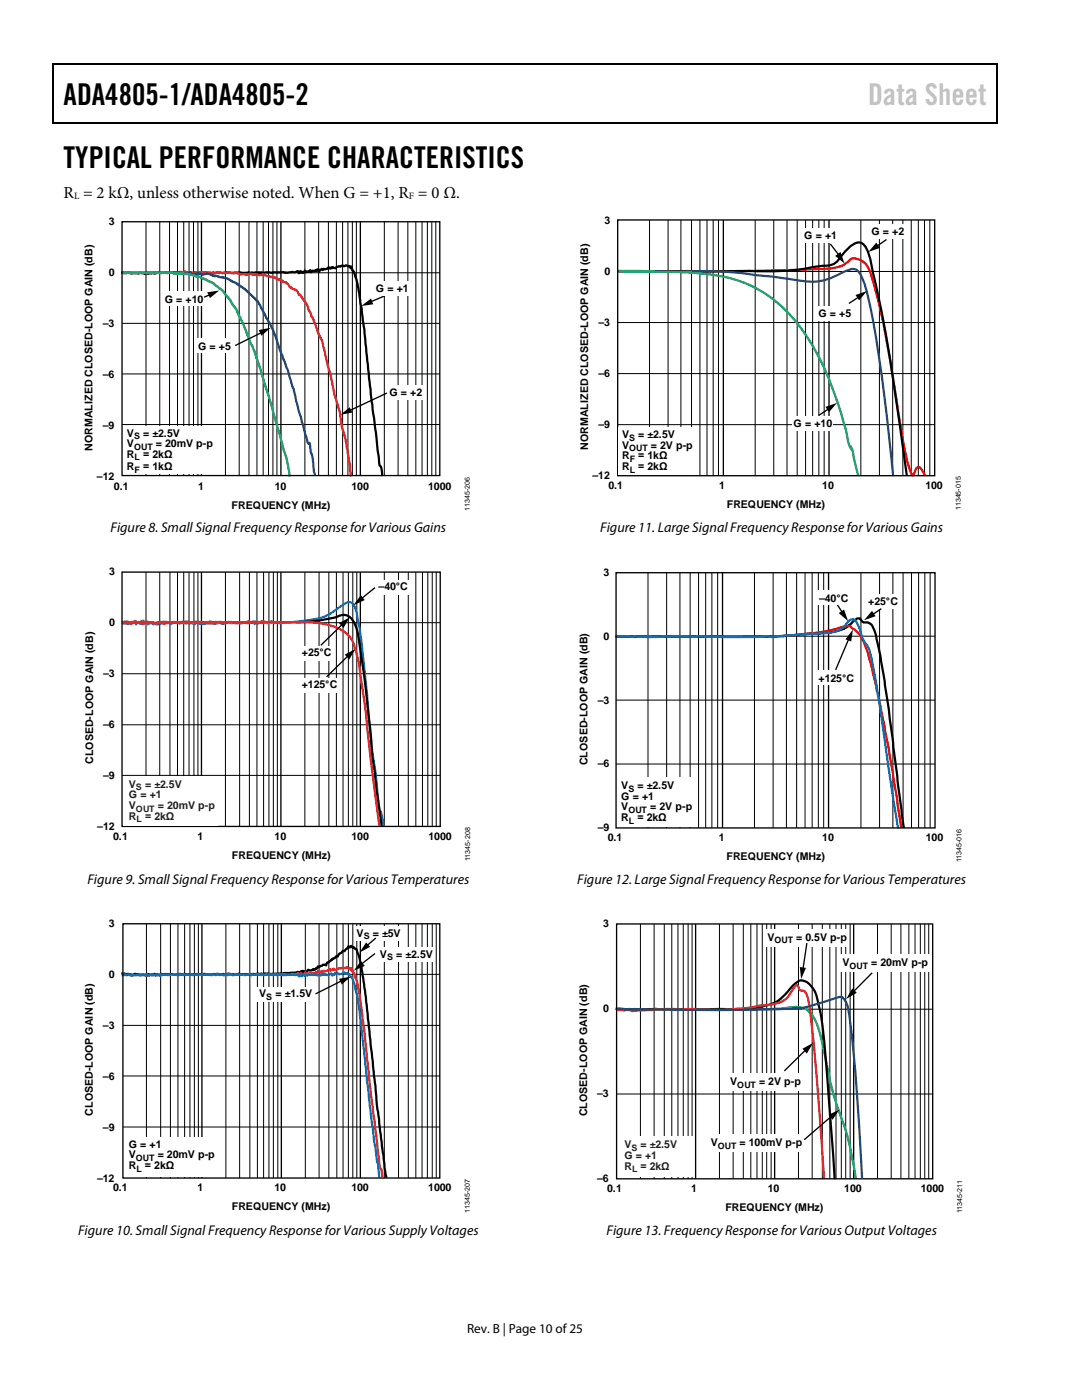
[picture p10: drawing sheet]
<svg xmlns="http://www.w3.org/2000/svg" width="216mm" height="279mm" viewBox="0 0 216 279" stroke-linecap="round" stroke-linejoin="round" font-family="sans-serif">
<path d="M10.5 12.7h.3v1h-.3zM10.5 12.7h.3v.3h-.3zM133.3 12.7h.3v.3h-.3zM198.8 12.7h.2v1h-.2zM198.8 12.7h.2v.3h-.2zM10.5 24.4h.3v.3h-.3zM133.1 24.4h.2v.3h-.2zM198.8 24.4h.2v.3h-.2zM41.4 58.3l2.3-.3-1.8 1.5zM72.1 61.1l1.9-1.5 .5 1.1zM51.6 65.9l2.4-.5-1.8 1.6zM67.9 82.8l1.9-1.5 .5 1z" fill="#000"/>
<path d="M10.7 13.7v10.7M10.8 12.8h122.5M133.6 12.8h65.2M198.9 13.7v10.7M10.8 24.5h188" fill="none" stroke="#000" stroke-width=".25"/>
<g fill="none" stroke="#000" stroke-width=".2">
<path d="M24.4 54.4h63.4M29.1 44.3v50.6M31.9 44.3v50.6M33.8 44.3v50.6M35.4 44.3v50.6M36.7 44.3v50.6M37.7 44.3v50.6M38.6 44.3v50.6M39.5 44.3v50.6M45 44.3v50.6M47.7 44.3v50.6M49.7 44.3v50.6"/>
<path d="M51.3 44.3v50.6M52.5 44.3v50.6M53.6 44.3v50.6M54.5 44.3v50.6M55.3 44.3v50.6M60.8 44.3v50.6M63.6 44.3v50.6M65.5 44.3v50.6M67.1 44.3v50.6M68.4 44.3v50.6M69.4 44.3v50.6M70.3 44.3v50.6"/>
<path d="M71.1 44.3v50.6M76.7 44.3v50.6M79.4 44.3v50.6M81.4 44.3v50.6M83 44.3v50.6M84.2 44.3v50.6M85.3 44.3v50.6M86.2 44.3v50.6M87 44.3v50.6M24.4 74.6h63.4M24.4 64.5h63.4M24.4 84.7h63.4"/>
</g>
<path d="M24.4 44.3h63.4v50.6h-63.4zM40.2 44.3v50.6M42 58.8l-1.3 .5M56.1 44.3v50.6M71.9 44.3v50.6M76.8 59l-2.9 1.3M52.3 66.3l-5.4 2.7M77.2 78.4l-7.5 3.6" fill="none" stroke="#000" stroke-width=".27"/>
<path d="M24.3 54.5l.1-.2 .2 .2 1.4-.1 .2 .2 .7-.1 .8 .1 .4-.2 .7 .1 .2 .2 .1-.4 .1 .2a.4 .4 0 0 0 .7-.1l.3 .2 .2-.2h.3l.2 .2 .2-.2h.8l.2 .1 1.1-.1 .2 .1 1.7-.2 .1 .2 .6-.1 1 .1 1.3-.2 .2 .2h1l.2-.2 .3 .2 .4-.2 1 .2 .2-.2 .8 .2a.55 .55 0 0 1 .8 0l.3-.2 1.1 .2 .9-.2 1.4 .2 .1-.2h1.1l.7 .2 .5-.1a.86 .86 0 0 1 1 .1l.2-.2h.9l.2 .2 .1-.2h.4l.2 .2 .1-.2 3.1 .1 1.2-.1 .3 .1h.7l1.4-.1a.35 .35 0 0 1 .5-.2 .35 .35 0 0 1 .2 .4l.3-.4 .2 .3 .2-.1 .2 .1 .3-.4 .2 .3 .2-.1 .5 .1 .2-.4 .2 .4 .3-.3 .2 .2 .4-.3 .1 .2 .2-.4 .4 .6 .1-.5 .4-.2 .2 .3 .2-.3a.78 .78 0 0 0 1-.3l.3 .3 .2-.2 .1 .2 .2-.3 .5 .3 .2-.3 .6-.2h1a.65 .65 0 0 1 .9 .1l.2-.1 .2 .5 .1-.4 .2 .8 .3 .2 .2 .9a25.4 25.4 0 0 1 1.2 5.9l.7 4.7 1.4 14.3 1.6 12.8a3.2 3.2 0 0 1 .6 2.2" fill="none" stroke="#000" stroke-width=".44"/>
<path d="M24.3 54.4h9.7l1.7-.1h.5l.7-.1 .8 .3h1l.3-.2 .3 .1 .2-.1 .1 .1 1.4-.1 1.3 .3 .7-.1 .5-.2 .2 .1 .1-.1 1 .2 1-.2 .3 .2h.6a1.02 1.02 0 0 1 1.1 .2l1.3 .1a1.15 1.15 0 0 1 1.3 0h1l.4 .2 .9-.2 1.3 .5 .5-.1 .5 .2 .1 .2 1.1 .3 .3 .3a1.26 1.26 0 0 1 1.1 .7l.3 .5 .5 .3h.3a1.75 1.75 0 0 1 1 1.2h.2l1.3 1.9 .9 2.2 .5 .8 1 2.9 .7 1.3 1.3 5.9 .3 .4 .9 4.7 1 3.2 .4 3.1 .9 3.3 .9 6.5" fill="none" stroke="#ed2224" stroke-width=".44"/>
<path d="M24.3 54.4l9.9-.1 .6 .3 .2-.2 .4 .1 .3-.2 1.1 .3h3.3a1.15 1.15 0 0 0 1.3 0l1.5 .5h.3l.6 .2 1.4 .2 1.7 .9 1.8 1.1 2.8 2.8 2.9 5.3 1.6 4.6 .9 2 1.4 4.8 .3 .6 .5 2.5 2.2 7.7a.48 .48 0 0 0 .3 .7l.1-.1 .1 .1 .2 1.6a9.9 9.9 0 0 1 .6 4l.3 .8" fill="none" stroke="#1f4a7e" stroke-width=".44"/>
<path d="M24.3 54.4l9.8-.1 .9 .3 .9-.1 .8 .2 .7-.1 .4 .2 .2-.1 1.2 .5h.6l.3 .3 .5 .1 1.4 .7 .4 .1 .7 .7 1.4 1 2.6 3.5 1.4 2.9 .8 2.3 1.4 3.2 2.9 8.8 3 11 .5 1.4 .7 3.9" fill="none" stroke="#04b04f" stroke-width=".44"/>
<g fill="#fff">
<path d="M74.7 56.1h7.4v2.9h-7.4z"/>
<path d="M33 58.2h7.6v2.9h-7.6z"/>
<path d="M24.5 85.1h18.4v9.5h-18.4z"/>
<path d="M39.1 67.5h7.6v3h-7.6z"/>
<path d="M77.3 76.9h7.5v3h-7.5z"/>
</g>
<g fill="none" stroke="#000" stroke-width=".2">
<path d="M29.1 114.2v50.7M31.9 114.2v50.7M33.9 114.2v50.7M35.4 114.2v50.7M36.7 114.2v50.7M37.7 114.2v50.7M38.7 114.2v50.7M39.5 114.2v50.7M45 114.2v50.7M47.8 114.2v50.7M49.8 114.2v50.7M51.3 114.2v50.7"/>
<path d="M52.6 114.2v50.7M53.7 114.2v50.7M54.5 114.2v50.7M55.3 114.2v50.7M60.8 114.2v50.7M63.7 114.2v50.7M65.6 114.2v50.7M67.1 114.2v50.7M68.4 114.2v50.7M69.5 114.2v50.7M70.4 114.2v50.7M71.2 114.2v50.7"/>
<path d="M76.7 114.2v50.7M79.5 114.2v50.7M81.5 114.2v50.7M83 114.2v50.7M84.3 114.2v50.7M85.4 114.2v50.7M86.2 114.2v50.7M87 114.2v50.7M24.3 134.5h63.5M24.3 124.3h63.5M24.3 154.7h63.5M24.3 144.6h63.5"/>
</g>
<path d="M24.3 114.2h63.5v50.7h-63.5zM40.2 114.2v50.7M56.1 114.2v50.7M71.9 114.2v50.7" fill="none" stroke="#000" stroke-width=".27"/>
<path d="M24.3 124.3l.2-.1 .4 .2 .3-.4 .2 .5h.7l.2-.2a.43 .43 0 0 0 .7-.4l.2 .7 .2-.4 .8 .3 .4-.7 .4 .6h.3l.2 .2 .1-.1a.76 .76 0 0 1 1 .1l.4-.1 .3 .1 .2-.3 .2 .3a.97 .97 0 0 1 1.1-.1l.9-.2 .3 .2h.2a1.71 1.71 0 0 1 1.6-.1l1.7-.1 .3 .2 .3-.2 .2 .1 .2-.2 .1 .3h.3a.85 .85 0 0 1 1.2 0h.9l.2-.3 1.1 .2a1.9 1.9 0 0 0 1.6-.1l.5 .2 1-.2 4 .1a1.48 1.48 0 0 1 1.3 0l.1 .1 .3-.3a.71 .71 0 0 0 1 0l.6 .2 .3-.3 .4 .3a1.6 1.6 0 0 1 1.4-.1 .69 .69 0 0 1 1 .1l2.9-.3a30.1 30.1 0 0 0 6.1-1.1l1.2-.6 3-2a1.32 1.32 0 0 1 1.9 1.1 158.2 158.2 0 0 1 2.8 22.7l.5 5.5 .8 5 .7 6.6 .1 .9 .2-.3 .1 .5 .5 2.5" fill="none" stroke="#1c71b8" stroke-width=".44"/>
<path d="M59.1 124.2a26.6 26.6 0 0 0 9.1-1.4 2.33 2.33 0 0 1 2.5 1.5l.8 2.4 1.1 7.6 1.3 11.7 .3 4.1 2 14.8" fill="none" stroke="#000" stroke-width=".44"/>
<path d="M56.9 124.3h-2.1a1.49 1.49 0 0 0-1.4-.1l-1.2-.2-1.1 .3-.1-.3-1 .1-.4-.1-.9 .3-3.1-.2-.5 .1-1.3-.1-1 .1-.9-.2-.2 .3-2.3-.2-1.3 .1a4.3 4.3 0 0 0-2.6 .1 2.91 2.91 0 0 0-2 .1l-.2-.3-1.2 .2-2.5-.1a.88 .88 0 0 0-1 .3l-.4-.5-.3 .3-.4-.1-.3 .1-.2-.4a3.4 3.4 0 0 1-2.3 .2l-.4 .1 .4 .2 .2-.3 .2 .3 .5-.3 .4 .3a.64 .64 0 0 0 .8-.3h.2l.2 .3 .3-.1 .2 .1 .2-.2 .3 .1 .2-.2a.56 .56 0 0 1 .7 .3 1.88 1.88 0 0 1 2 .1l.3-.3 .3 .2 .4-.3 .3 .3 .2-.3 .2 .4a1.44 1.44 0 0 1 1.4-.3l.2 .2 .1-.2h1l.4 .2 .8-.3 .1 .1a1.16 1.16 0 0 0 1.2 0h2.4a1.14 1.14 0 0 1 1.1 .2h.3a.91 .91 0 0 1 1 0l.1-.2a.81 .81 0 0 1 1 .1h.6a5.7 5.7 0 0 1 2.7 .1l2.6-.3a.59 .59 0 0 0 .8 .1l.4 .1 .4-.2a3.2 3.2 0 0 0 2 .1h5.1a22.9 22.9 0 0 1 8.3 .9 5.8 5.8 0 0 1 4.2 4.7 48.9 48.9 0 0 1 1.4 8.1l3.3 27" fill="none" stroke="#ec2224" stroke-width=".44"/>
<g fill="#fff">
<path d="M24.6 154.9h18.8v9.9h-18.8z"/>
<path d="M74.6 115.8h7.2v2.9h-7.2z"/>
<path d="M59.2 128.9h7.3v2.9h-7.3z"/>
<path d="M59.9 135.3h7.9v2.9h-7.9z"/>
</g>
<path d="M74.8 117.3l-2.8 2.3M68.4 124.5l-4.4 4.3M69.5 130.8l-4.3 4.3M24.5 184.4h63.3v50.7h-63.3zM40.3 184.4v50.7M56.1 184.4v50.7M71.9 184.4v50.7" fill="none" stroke="#000" stroke-width=".27"/>
<path d="M72 118.8l.8 1-2.3 1zM67.7 124.4l2.1-1.2-1.3 2.1zM68.8 130.7l2.1-1.2-1.2 2.1z" fill="#000"/>
<g fill="none" stroke="#000" stroke-width=".2">
<path d="M24.5 194.5h63.3M29.2 184.4v50.7M32.1 184.4v50.7M34 184.4v50.7M35.5 184.4v50.7M36.8 184.4v50.7M37.9 184.4v50.7M38.8 184.4v50.7M39.6 184.4v50.7M45.1 184.4v50.7M47.8 184.4v50.7M49.9 184.4v50.7"/>
<path d="M51.4 184.4v50.7M52.6 184.4v50.7M53.7 184.4v50.7M54.5 184.4v50.7M55.4 184.4v50.7M60.9 184.4v50.7M63.7 184.4v50.7M65.6 184.4v50.7M67.2 184.4v50.7M68.5 184.4v50.7M69.5 184.4v50.7M70.4 184.4v50.7"/>
<path d="M71.2 184.4v50.7M76.7 184.4v50.7M79.5 184.4v50.7M81.5 184.4v50.7M83 184.4v50.7M84.2 184.4v50.7M85.3 184.4v50.7M86.3 184.4v50.7M87 184.4v50.7M24.5 214.7h63.3M24.5 204.6h63.3M24.5 224.9h63.3"/>
</g>
<path d="M24.3 194.4l.1-.1 .2 .2 .2-.2 .3 .2 .2-.1h.4l.2 .1h.1l.4 .1 .3-.2 .5 .1 .2-.1 .2 .1h1.5l.4-.1 .2 .1h.1l.3 .1 .6-.2 .4 .1h.9l.1-.1h1.3l.2 .1 .8-.1a.63 .63 0 0 0 .9 0l.2 .1a.63 .63 0 0 1 .9 0l.2-.1 1.7 .1h.7l.1-.1h4.5l.1 .1 .8-.1 .1 .1h.6l.3-.2 .5 .2 .8-.1a.58 .58 0 0 0 .9-.1l.2 .2 1.2-.1 .8 .1 .1-.1 1.1 .1 .3-.2h.8l.1 .2 .4-.2h.3l.2 .2 .2-.2 .9 .2 .2-.2 1.2 .1 .3-.2 .3 .2 .4-.2 2.4-.1a.43 .43 0 0 1 .7 0l.2-.3 .2 .2 .2-.3 .6 .3 .5-.4a.92 .92 0 0 0 1-.2l.3 .1 .2-.3 .2 .1 .2-.4 .2 .1 .9-.5 .6 .2 .2-.6h.3l.9-.8 .4-.1 .2-.4 .3 .1 .2-.5 .5-.2 .4-.4h.3l.7-.9 .3 .2 .3-.3 .3 .3h.2l.6 .5 .8 2.6 .9 5.8 2 18.7 .4 4.7 1.4 11.6 .4 2" fill="none" stroke="#000" stroke-width=".44"/>
<path d="M24.3 194.6l.3-.1 .7 .1 .9-.1 .2 .2 .5-.2 .9 .1 .3-.1 .3 .1 .6-.1 .1 .3 .2-.3 .5 .2 .3-.2 .2 .2 .2-.2 .6 .2 .2-.2 .1 .1 .7-.1 .2 .1 1.1-.1 .2 .1 .5-.1h1.1l.1 .1 .2-.1 .2 .1 .2-.1h6.3l.1 .1 .4-.1h.8a.58 .58 0 0 0 .8 0l.2 .1 1-.2 .2 .1 1 .1 .3-.2 .2 .1h.9l.7 .1 .9-.1 .5 .1 .2-.1h1.6l.2 .1 .1-.1h3l1.3-.1a3.5 3.5 0 0 0 2 0h.5a.34 .34 0 0 1 .3-.2 .34 .34 0 0 1 .3 .3h.2l.1-.3 .2 .3 .2-.1 .3 .1 .2-.5 .2 .5 .2-.2h.5l.2-.3 .2 .4 .3-.3 .2 .2 .3-.3 .2 .2 .2-.4 .4 .5 .1-.4 .4-.2 .2 .3 .1-.3h.7l.4-.3 .3 .3 .5-.4 .2 .3 .3 .1 .2-.3 .4-.2 .3 .1 .5-.2 .5 .1a.54 .54 0 0 1 .8 .1l.2-.2 .1 .6 .2-.4 .2 .8 .3 .2 .2 1a25.9 25.9 0 0 1 1.3 6.1l.6 5.1 1 10 1.8 14.6a3.3 3.3 0 0 0 .6 2.4l.1 1.5" fill="none" stroke="#ec2224" stroke-width=".44"/>
<path d="M24.3 194.5h.2l.3 .1 .2-.1 .1 .1 .6-.1 .2 .1 .1-.1 .2 .3a.62 .62 0 0 1 .9-.2l.3-.1 .6 .2 1.1-.2a.44 .44 0 0 0 .7 0h2l.2 .3 .1-.3h1.6h2.3l.6 .1h.3l.2-.1 1.3 .1 1.4-.1 .8 .1 1.2-.1 .2 .1 .9-.1 .1 .1 .4-.2 .2 .1h.7a.62 .62 0 0 0 .8 0l.2 .1 .7-.2 .2 .1a.6 .6 0 0 0 .8 0h1.8l.2 .1 .5-.1 .2-.1 .3 .2 1.3-.1h.9l.5 .1 .3-.1h1.9a.84 .84 0 0 0 1.1 0l.5 .1h2.4a.52 .52 0 0 1 .8 .3l.2-.4 .1 .3h.2l.2-.4 .3 .3h.2l.2-.2 .2 .2 .9-.2h.5l.2-.1 .1 .2 .2-.1 .2 .2 .3-.3 .2 .3 .2-.2 .3 .1 .2-.3 .2 .2h.3l.2 .1 .8-.3 .2 .4 .2-.2h.2l.2-.3 .1 .3 .2-.2h.4l.1 .2 1-.4 .3 .3 .2-.2 .3 .3 .2-.1 .1 .1a7.7 7.7 0 0 1 1.3 3.8l.3 .7 .4 2.9 2 18.8 1.4 10.9 .2 .6 .3 2.8" fill="none" stroke="#1c71b8" stroke-width=".44"/>
<g fill="#fff">
<path d="M24.9 227h18.3v7.7h-18.3z"/>
<path d="M50.7 197h11.9v2.9h-11.9z"/>
<path d="M74.8 189.1h11.9v2.9h-11.9z"/>
<path d="M70.6 184.8h10.3v2.9h-10.3z"/>
</g>
<path d="M123.3 43.9h63.2v51h-63.2zM144.3 43.9v51M165.4 43.9v51M68.3 195.7l-5.3 2.7M74.8 190.3l-2.8 2.2M75 187.2l-1.9 1.6" fill="none" stroke="#000" stroke-width=".27"/>
<path d="M67.7 195.3l2.3-.4-1.8 1.6zM72 191.8l.8 1-2.2 .9zM73.1 188.1l.8 .9-2.2 1.1z" fill="#000"/>
<g fill="none" stroke="#000" stroke-width=".2">
<path d="M123.3 54.2h63.2M129.6 43.9v51M133.3 43.9v51M135.9 43.9v51M138 43.9v51M139.7 43.9v51M141.1 43.9v51M142.3 43.9v51M143.4 43.9v51M150.7 43.9v51M154.4 43.9v51M157 43.9v51"/>
<path d="M159.1 43.9v51M160.7 43.9v51M162.2 43.9v51M163.4 43.9v51M164.4 43.9v51M171.8 43.9v51M175.5 43.9v51M178.1 43.9v51M180.2 43.9v51M181.8 43.9v51M183.2 43.9v51M184.5 43.9v51"/>
<path d="M185.5 43.9v51M123.3 74.6h63.2M123.3 64.4h63.2M123.3 84.7h63.2"/>
</g>
<path d="M123.4 54.1h11.5a513.8 513.8 0 0 0 30.8-.5 5.8 5.8 0 0 0 4.1-1.9 3.2 3.2 0 0 1 3.7 2.2 164.1 164.1 0 0 1 5.4 26.3 83.7 83.7 0 0 0 2.9 14.1l.4 .6 .3-.7a1.18 1.18 0 0 1 .8-1 2.58 2.58 0 0 1 1.3 1.7" fill="none" stroke="#f00" stroke-width=".44"/>
<path d="M123.3 54.1l3.7 .1 21.3-.1a58.9 58.9 0 0 0 15.6-1l.5-.1a3.5 3.5 0 0 0 3.6-2l1.1-1.4a3.4 3.4 0 0 1 2.6-1.2 3.8 3.8 0 0 1 1.8 2.7 354 354 0 0 1 6.9 39.8l.5 4" fill="none" stroke="#000" stroke-width=".44"/>
<path d="M123.4 54.2l3.6-.1 6.8 .1a91.8 91.8 0 0 1 18.7 .9l4.7 .5a16.7 16.7 0 0 0 7.8 .2l3.5-1.6a2.67 2.67 0 0 1 2.5-.3 10 10 0 0 1 2.2 5.2 303.6 303.6 0 0 1 5 35.8" fill="none" stroke="#1f497d" stroke-width=".44"/>
<path d="M123.2 54.2l1.2-.1a177.9 177.9 0 0 1 17.3 .7 25.2 25.2 0 0 1 18.6 11.4 63.9 63.9 0 0 1 8.3 18.9l.9 3.8 .5 .8 1.2 5.2" fill="none" stroke="#00b050" stroke-width=".44"/>
<g fill="#fff">
<path d="M123.4 85.3h15.6v9.6h-15.6z"/>
<path d="M173.2 44.9h8.1v2.8h-8.1z"/>
<path d="M162.6 61.2h8.1v2.8h-8.1z"/>
<path d="M158 83.2h8.1v2.8h-8.1z"/>
</g>
<path d="M176.9 47.8l-2 1.4" fill="none" stroke="#000" stroke-width=".27"/>
<path d="M174.9 48.4l.7 1.1-2.3 .8z" fill="#000"/>
<path d="M159.8 45.6h8.1v2.8h-8.1z" fill="#fff"/>
<path d="M165.7 48.7l1.7 2.3M171.4 59.2l-2 1.4M165.4 81.6l-2 1.3M122.9 114.3h63.7v50.9h-63.7zM144.2 114.3v50.9M165.3 114.3v50.9" fill="none" stroke="#000" stroke-width=".27"/>
<path d="M166.7 51.1l1-.8 .8 2.3zM170.7 58.9l2.3-.8-1.6 1.8zM164.7 81.2l2.3-.8-1.6 1.9z" fill="#000"/>
<g fill="none" stroke="#000" stroke-width=".2">
<path d="M129.3 114.3v50.9M133 114.3v50.9M135.7 114.3v50.9M137.7 114.3v50.9M139.4 114.3v50.9M140.8 114.3v50.9M142 114.3v50.9M143.2 114.3v50.9M150.5 114.3v50.9M154.3 114.3v50.9M156.9 114.3v50.9M159 114.3v50.9"/>
<path d="M160.6 114.3v50.9M162.1 114.3v50.9M163.3 114.3v50.9M164.4 114.3v50.9M171.8 114.3v50.9M175.5 114.3v50.9M178.2 114.3v50.9M180.2 114.3v50.9M181.9 114.3v50.9M183.3 114.3v50.9M184.5 114.3v50.9M185.6 114.3v50.9"/>
<path d="M122.9 139.7h63.7M122.9 127h63.7M122.9 152.5h63.7"/>
</g>
<path d="M122.8 127.1h32l10.3-.8 2.2-.4a7.5 7.5 0 0 0 3.3-2.2 .83 .83 0 0 1 1.5 .3l.2 .2h.9l.5 .4a6.1 6.1 0 0 1 1.3 3.4l.7 3 1.7 10.7 3 23.5" fill="none" stroke="#000" stroke-width=".44"/>
<path d="M122.8 127.1h32.2l8.4-.8 3.9-.9a4.6 4.6 0 0 1 2.5-.4v.2a6.2 6.2 0 0 1 2.4 2.7l1.1 2.8 .6 2.4 1.8 7.8 1.7 8.7 2.4 15.6" fill="none" stroke="#f00" stroke-width=".44"/>
<path d="M122.8 127a124.7 124.7 0 0 0 13.1 0 208.1 208.1 0 0 0 30.4-.9 4.9 4.9 0 0 0 3.1-2.2 .98 .98 0 0 1 1.7 .5l.4 1a9.5 9.5 0 0 0 1.8 3.8 146 146 0 0 1 3.4 19.5l2.5 16.6" fill="none" stroke="#0070c0" stroke-width=".44"/>
<g fill="#fff">
<path d="M123.2 155h15.2v10h-15.2z"/>
<path d="M172.4 118.5h7.4v2.9h-7.4z"/>
</g>
<path d="M167 120.6l1.2 1.8M169.4 127.4l-2.7 6.3M175.9 121.5l-1.9 1.2" fill="none" stroke="#000" stroke-width=".27"/>
<path d="M167.4 122.4l1-.8 .8 2.4zM170.2 125.6l-.4 2.4-1.1-.4zM174 121.9l.7 1.1-2.3 .8z" fill="#000"/>
<g fill="#fff">
<path d="M162.5 133.8h7.4v2.8h-7.4z"/>
<path d="M162.8 117.8h7.5v2.9h-7.5z"/>
</g>
<g fill="none" stroke="#000" stroke-width=".2">
<path d="M127.8 184.4v50.9M130.5 184.4v50.9M132.5 184.4v50.9M134 184.4v50.9M135.3 184.4v50.9M136.3 184.4v50.9M137.3 184.4v50.9M138.1 184.4v50.9M143.6 184.4v50.9M146.3 184.4v50.9M148.3 184.4v50.9M149.8 184.4v50.9"/>
<path d="M151 184.4v50.9M152.1 184.4v50.9M153 184.4v50.9M153.9 184.4v50.9M159.3 184.4v50.9M162.1 184.4v50.9M164.1 184.4v50.9M165.6 184.4v50.9M166.8 184.4v50.9M167.9 184.4v50.9M168.8 184.4v50.9M169.6 184.4v50.9"/>
<path d="M175.1 184.4v50.9M177.8 184.4v50.9M179.8 184.4v50.9M181.4 184.4v50.9M182.6 184.4v50.9M183.6 184.4v50.9M184.5 184.4v50.9M185.3 184.4v50.9M123 218.3h63.1M123 201.4h63.1"/>
</g>
<path d="M123 184.4h63.1v50.9h-63.1zM138.8 184.4v50.9M154.6 184.4v50.9M170.3 184.4v50.9" fill="none" stroke="#000" stroke-width=".27"/>
<path d="M122.9 201.3l6.2 .2 1.4-.1h8.2l9.8 .1 8.5-.4a5.9 5.9 0 0 1 4 .4 7.7 7.7 0 0 1 2.6 4.7l.7 2.7a78.3 78.3 0 0 0 4.6 17.2l1 4.4 .9 4.8" fill="none" stroke="#00b04f" stroke-width=".44"/>
<path d="M122.9 201.3l17.5 .1a78.9 78.9 0 0 0 10.9-.4 8.8 8.8 0 0 0 6.7-4.1l.4-.3a1.88 1.88 0 0 1 2.6-.6 5.8 5.8 0 0 1 2.3 4.3 83.7 83.7 0 0 1 1.7 14.5l1.6 20.5" fill="none" stroke="#000" stroke-width=".44"/>
<path d="M123 201.6l1.5 .1a1.8 1.8 0 0 1 1.7 .1l4.3-.2 .4-.3 13.5 .2a52.3 52.3 0 0 0 8-.9 6.7 6.7 0 0 0 4.9-1.7l1.2-1.9a.43 .43 0 0 1 .7-.3l.1 .2a.94 .94 0 0 0 1.2 .9 8.3 8.3 0 0 1 1.2 4.7l1.2 11.8 1.5 21" fill="none" stroke="#ec2224" stroke-width=".44"/>
<g fill="#fff">
<path d="M167.5 190.5h18.3v3.5h-18.3z"/>
<path d="M152.5 185.4h17v3.5h-17z"/>
<path d="M144.3 214.2h16.9v3.5h-16.9z"/>
<path d="M141.4 226.4h19.6v3.5h-19.6z"/>
<path d="M123.5 226.8h14.9v8.1h-14.9z"/>
</g>
<path d="M161 188.2l-.8 5.3M174 194.1l-3.8 3.9M160.8 209.5l-4.3 4.2M166 222.7l-5.5 4.8" fill="none" stroke="#000" stroke-width=".27"/>
<path d="M159.6 193l1.2 .2-.9 2.2zM170.1 197.2l.9 .9-2.2 1.3zM160.1 209.3l2.1-1.2-1.2 2.2zM165.3 222.5l2.2-1.1-1.4 2.1z" fill="#000"/>
<path d="M123.2 201.4l13.3 .1a356.2 356.2 0 0 0 23.8-.4l6.1-1.8a1.57 1.57 0 0 1 1.8-.1l.4 .5a5.5 5.5 0 0 1 .8 2.8 426.8 426.8 0 0 1 2.6 32.7" fill="none" stroke="#1e4a7e" stroke-width=".44"/>
<g font-size="6">
<text x="12.7" y="21">ADA4805-1/ADA4805-2</text>
<text x="12.7" y="33.6">TYPICAL PERFORMANCE CHARACTERISTICS</text>
</g>
<text font-size="6" fill="#c1c1c1" x="173.2" y="21">Data Sheet</text>
<text font-size="3.3" x="12.7" y="39.5">R = 2 kΩ, unless otherwise noted. When G = +1, R = 0 Ω.</text>
<g font-size="2.8">
<text x="22" y="106.2">Figure 8. Small Signal Frequency Response for Various Gains</text>
<text x="119.8" y="106.3">Figure 11. Large Signal Frequency Response for Various Gains</text>
<text x="17.4" y="176.3">Figure 9. Small Signal Frequency Response for Various Temperatures</text>
<text x="115.2" y="176.4">Figure 12. Large Signal Frequency Response for Various Temperatures</text>
<text x="15.6" y="246.5">Figure 10. Small Signal Frequency Response for Various Supply Voltages</text>
<text x="121" y="246.5">Figure 13. Frequency Response for Various OutputVoltages</text>
</g>
<text font-size="2.6" x="93.2" y="266">Rev. B | Page 10 of25</text>
<g font-size="2.1">
<text x="21.7" y="44.9">3</text>
<text x="120.6" y="44.7">3</text>
<text x="160.5" y="47.7">G = +1</text>
<text x="173.9" y="47">G = +2</text>
<text x="21.7" y="55.1">0</text>
<text x="75" y="58.3">G = +1</text>
<text x="120.6" y="54.8">0</text>
<text x="20.5" y="65.2">–3</text>
<text x="32.9" y="60.4">G = +10</text>
<text x="119.4" y="65">–3</text>
<text x="163.3" y="63.3">G = +5</text>
<text x="39.5" y="69.8">G = +5</text>
<text x="20.5" y="75.4">–6</text>
<text x="119.4" y="75.2">–6</text>
<text x="77.7" y="79.1">G = +2</text>
<text x="18.5" y="90" transform="rotate(-90 18.5 90)">NORMALIZED CLOSED-LOOP GAIN (dB)</text>
<text x="20.5" y="85.6">–9</text>
<text x="25.3" y="89.2">V</text>
<text x="25.3" y="87.1">V</text>
<text x="28.6" y="87.1">= ±2.5V</text>
<text x="31.1" y="89.2">= 20mV p-p</text>
<text x="117.4" y="89.8" transform="rotate(-90 117.4 89.8)">NORMALIZED CLOSED-LOOP GAIN (dB)</text>
<text x="119.4" y="85.4">–9</text>
<text x="124.1" y="89.5">V</text>
<text x="124.1" y="87.4">V</text>
<text x="127.3" y="87.4">= ±2.5V</text>
<text x="129.9" y="89.5">= 2V p-p</text>
<text x="158.4" y="85.3">G = +10</text>
<text x="19.3" y="95.8">–12</text>
<text x="25.3" y="91.4">R</text>
<text x="25.3" y="93.8">R</text>
<text x="28.6" y="91.4">= 2kΩ</text>
<text x="28.6" y="93.8">= 1kΩ</text>
<text x="118.2" y="95.6">–12</text>
<text x="124.1" y="91.7">R</text>
<text x="124.1" y="93.8">R</text>
<text x="127.4" y="93.8">= 2kΩ</text>
<text x="127.4" y="91.7">= 1kΩ</text>
<text x="22.7" y="97.7">0.1</text>
<text x="39.5" y="97.7">1</text>
<text x="46.2" y="101.5">FREQUENCY (MHz)</text>
<text x="54.8" y="97.7">10</text>
<text x="70.1" y="97.7">100</text>
<text x="85.4" y="97.7">1000</text>
<text x="121.4" y="97.5">0.1</text>
<text x="143.5" y="97.5">1</text>
<text x="145" y="101.3">FREQUENCY (MHz)</text>
<text x="164.1" y="97.5">10</text>
<text x="184.7" y="97.5">100</text>
<text x="21.8" y="114.7">3</text>
<text x="75.5" y="117.8">–40°C</text>
<text x="120.5" y="115">3</text>
<text x="21.8" y="124.9">0</text>
<text x="163.4" y="120.1">–40°C</text>
<text x="173.2" y="120.8">+25°C</text>
<text x="60.2" y="131">+25°C</text>
<text x="120.5" y="127.7">0</text>
<text x="20.6" y="135.1">–3</text>
<text x="60.2" y="137.3">+125°C</text>
<text x="163.3" y="136">+125°C</text>
<text x="119.3" y="140.4">–3</text>
<text x="20.6" y="145.3">–6</text>
<text x="18.6" y="152.5" transform="rotate(-90 18.6 152.5)">CLOSED-LOOP GAIN (dB)</text>
<text x="20.6" y="155.4">–9</text>
<text x="117.2" y="152.7" transform="rotate(-90 117.2 152.7)">CLOSED-LOOP GAIN (dB)</text>
<text x="119.3" y="153.1">–6</text>
<text x="124" y="159.6">G = +1</text>
<text x="124" y="161.7">V</text>
<text x="124" y="157.5">V</text>
<text x="127.2" y="157.5">= ±2.5V</text>
<text x="129.7" y="161.7">= 2V p-p</text>
<text x="19.4" y="165.6">–12</text>
<text x="22.6" y="167.6">0.1</text>
<text x="39.4" y="167.6">1</text>
<text x="54.8" y="167.6">10</text>
<text x="70.1" y="167.6">100</text>
<text x="85.5" y="167.6">1000</text>
<text x="119.3" y="165.9">–9</text>
<text x="121.3" y="167.8">0.1</text>
<text x="124" y="163.8">R</text>
<text x="127.2" y="163.8">= 2kΩ</text>
<text x="143.4" y="167.8">1</text>
<text x="164.1" y="167.8">10</text>
<text x="184.7" y="167.8">100</text>
<text x="46.3" y="171.4">FREQUENCY (MHz)</text>
<text x="145" y="171.6">FREQUENCY (MHz)</text>
<text x="21.7" y="184.9">3</text>
<text x="120.3" y="185.1">3</text>
<text x="71.1" y="186.9">V</text>
<text x="74.4" y="186.9">= ±5V</text>
<text x="75.8" y="191.2">V</text>
<text x="79" y="191.2">= ±2.5V</text>
<text x="153.1" y="187.7">V</text>
<text x="158.9" y="187.7">= 0.5V p-p</text>
<text x="21.7" y="195.1">0</text>
<text x="168.1" y="192.9">V</text>
<text x="173.9" y="192.9">= 20mV p-p</text>
<text x="51.7" y="199.1">V</text>
<text x="54.9" y="199.1">= ±1.5V</text>
<text x="120.3" y="202">0</text>
<text x="20.6" y="205.3">–3</text>
<text x="20.6" y="215.4">–6</text>
<text x="119.2" y="219">–3</text>
<text x="145.7" y="216.6">V</text>
<text x="151.5" y="216.6">= 2V p-p</text>
<text x="18.5" y="222.6" transform="rotate(-90 18.5 222.6)">CLOSED-LOOP GAIN (dB)</text>
<text x="20.6" y="225.6">–9</text>
<text x="117.2" y="222.8" transform="rotate(-90 117.2 222.8)">CLOSED-LOOP GAIN (dB)</text>
<text x="25.7" y="229">G = +1</text>
<text x="25.7" y="231.1">V</text>
<text x="25.7" y="233.3">R</text>
<text x="28.9" y="233.3">= 2kΩ</text>
<text x="31.5" y="231.1">= 20mV p-p</text>
<text x="141.8" y="228.8">V</text>
<text x="147.6" y="228.8">= 100mV p-p</text>
<text x="19.4" y="235.8">–12</text>
<text x="22.5" y="237.8">0.1</text>
<text x="39.4" y="237.8">1</text>
<text x="54.7" y="237.8">10</text>
<text x="70.1" y="237.8">100</text>
<text x="85.5" y="237.8">1000</text>
<text x="119.2" y="236">–6</text>
<text x="121.2" y="237.9">0.1</text>
<text x="137.9" y="237.9">1</text>
<text x="153.2" y="237.9">10</text>
<text x="168.5" y="237.9">100</text>
<text x="183.7" y="237.9">1000</text>
<text x="46.2" y="241.6">FREQUENCY (MHz)</text>
<text x="144.7" y="241.7">FREQUENCY (MHz)</text>
</g>
<g font-size="2.1" fill="#231f20">
<text x="25.7" y="159.3">G = +1</text>
<text x="25.7" y="161.4">V</text>
<text x="25.7" y="157.2">V</text>
<text x="28.9" y="157.2">= ±2.5V</text>
<text x="31.5" y="161.4">= 20mV p-p</text>
<text x="25.7" y="163.6">R</text>
<text x="29" y="163.6">= 2kΩ</text>
<text x="124.6" y="229.2">V</text>
<text x="124.6" y="231.3">G = +1</text>
<text x="124.6" y="233.4">R</text>
<text x="127.8" y="229.2">= ±2.5V</text>
<text x="127.8" y="233.4">= 2kΩ</text>
</g>
<g font-size="1.9">
<text x="14.8" y="39.7">L</text>
<text x="81.6" y="39.7">F</text>
</g>
<g font-size="1.8">
<text x="26.7" y="87.6">S</text>
<text x="26.7" y="89.8">OUT</text>
<text x="125.5" y="87.9">S</text>
<text x="26.9" y="91.9">L</text>
<text x="26.9" y="94.4">F</text>
<text x="125.5" y="90.1">OUT</text>
<text x="125.7" y="92.2">F</text>
<text x="125.7" y="94.3">L</text>
<text x="125.4" y="158">S</text>
<text x="125.4" y="162.2">OUT</text>
<text x="125.5" y="164.4">L</text>
<text x="72.6" y="187.4">S</text>
<text x="77.2" y="191.7">S</text>
<text x="154.5" y="188.3">OUT</text>
<text x="169.5" y="193.4">OUT</text>
<text x="53.1" y="199.6">S</text>
<text x="147.1" y="217.1">OUT</text>
<text x="27.1" y="231.7">OUT</text>
<text x="27.2" y="233.8">L</text>
<text x="143.2" y="229.3">OUT</text>
</g>
<g font-size="1.8" fill="#231f20">
<text x="27.1" y="157.7">S</text>
<text x="27.1" y="162">OUT</text>
<text x="27.3" y="164.1">L</text>
<text x="126" y="229.7">S</text>
<text x="126.1" y="234">L</text>
</g>
<g font-size="1.4">
<text x="93.7" y="101.9" transform="rotate(-90 93.7 101.9)">11345-206</text>
<text x="191.8" y="101.8" transform="rotate(-90 191.8 101.8)">11345-015</text>
<text x="93.8" y="171.8" transform="rotate(-90 93.8 171.8)">11345-208</text>
<text x="191.9" y="172.1" transform="rotate(-90 191.9 172.1)">11345-016</text>
<text x="93.8" y="242" transform="rotate(-90 93.8 242)">11345-207</text>
<text x="192" y="242.2" transform="rotate(-90 192 242.2)">11345-211</text>
</g>
</svg>
